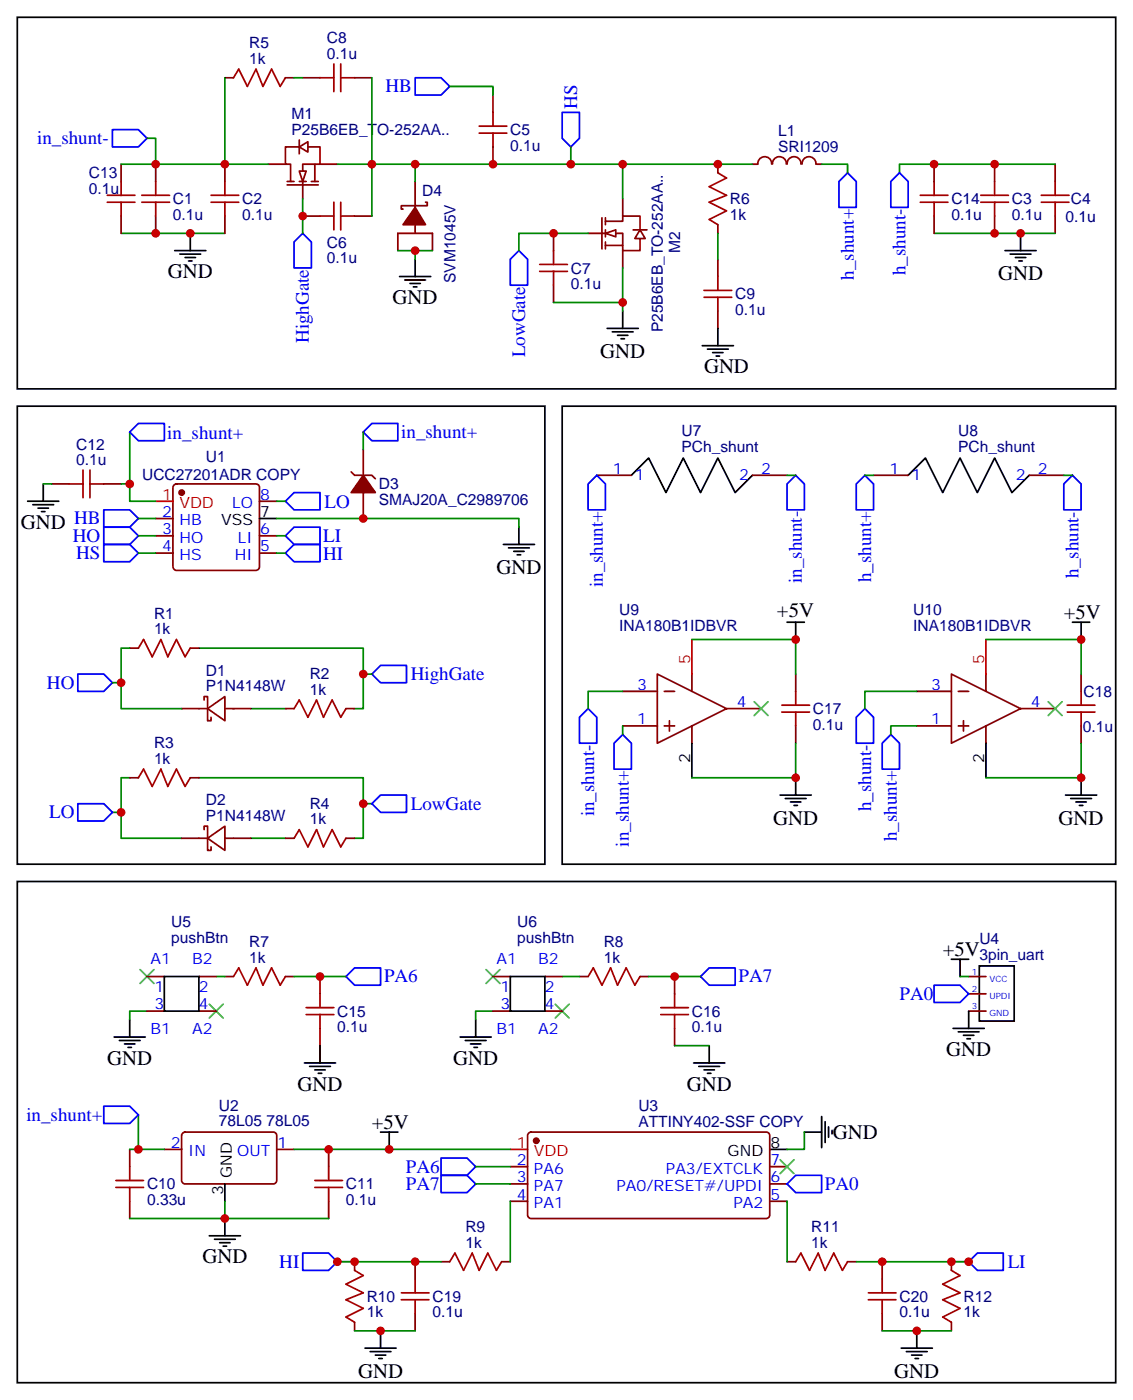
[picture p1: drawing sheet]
<svg xmlns="http://www.w3.org/2000/svg" width="231mm" height="286mm" viewBox="0 0 231 286" stroke-linecap="round" stroke-linejoin="round" font-family="sans-serif">
<g fill="none" stroke="#870000" stroke-width=".35">
<path d="M54.7 33.5h3.5M58.6 37h1.4M58.6 37.7h6.3M61 28.6v2.8M61 30h-2.8v3.5h1.1v3.5M61 37h1.4M62.8 30h2.5v3.5h-3.6v7.1M63.5 37h1.4M64.2 33.5v3.5M65.3 33.5h3.5M35.5 99l.5-.2h16.2a.71 .71 0 0 1 .7 .7v16.2a.76 .76 0 0 1-.7 .7h-16.2a.76 .76 0 0 1-.7-.7v-16.2zM31.7 105.8h3.6"/>
<path d="M31.7 109.4h3.6M31.7 112.9h3.6M52.9 109.4h3.5M52.9 112.9h3.5M52.9 102.3h3.5"/>
</g>
<circle cx="37" cy="100.5" r=".53" fill="#870000" stroke="#870000" stroke-width=".35"/>
<path d="M31.7 102.3h3.6" fill="none" stroke="#f00" stroke-width=".35"/>
<path d="M52.9 105.8h3.5" fill="none" stroke="#000" stroke-width=".35"/>
<g fill="#fff" stroke="#870000" stroke-width=".35">
<path d="M61 30l1.8-1.1v2.1z"/>
<path d="M61 34.9h1.4l-.7 2.1z"/>
</g>
<path d="M119.9 47.6h7.1v3.6h3.5v-2.5M122.8 44.5v6.3M123.5 45.2h3.5v-1.1h3.5v2.8M123.5 44.5v1.4M123.5 46.9v1.4M123.5 49.4v1.4M123.5 50.1h3.5M127 40.6v3.5M127 51.2v3.5M129.1 46.9h2.8" fill="none" stroke="#870000" stroke-width=".35"/>
<g fill="#fff" stroke="#870000" stroke-width=".35">
<path d="M130.5 46.9l1.1 1.8h-2.1z"/>
<path d="M123.5 47.6l2.1-.7v1.4z"/>
</g>
<g fill="none" stroke="#008700" stroke-width=".35">
<path d="M45.9 15.9v17.6M60 15.9h1.7M75.8 15.9v28.2M91.7 17.6h8.8v1.8M24.7 33.5h30M30 28.2h1.7v5.3M68.8 33.5h84.7M84.7 33.5v3.5M116.4 30v3.5M127 33.5v7.1M167.6 33.5h5.3v1.8M215.2 33.5h-31.8v1.8"/>
<path d="M24.7 47.6h21.2M61.7 40.6v7M81.1 51.2h3.6v1.7M84.7 51.2h3.5M119.9 47.6h-14.1v3.6M127 54.7v8.8M146.4 47.6v5.3M190.5 47.6h24.7M112.9 61.7h14.1M8.8 98.8h1.8M24.7 98.8h1.8M26.5 88.2v14.1h5.2"/>
<path d="M74.1 88.2v3.5M160.5 97h1.8M176.4 97h1.8M217 97h1.7M28.2 109.4h3.5M28.2 105.8h3.5M28.2 112.9h3.5M56.4 105.8h49.4v1.8M56.4 102.3h1.8M56.4 109.4h1.8M56.4 112.9h1.8M22.9 139.3h1.8"/>
<path d="M26.5 132.3h-1.8v12.3h12.3M40.6 132.3h33.5v12.3h-1.8M74.1 137.6h1.7M141.1 130.5h21.2v7.1M201.1 130.5h19.4v7.1M26.5 158.8h-1.8v12.3h12.3M40.6 158.8h33.5v12.3h-1.8M51.2 144.6h7M127 141.1h-7.1v3.5M127 148.2v1.7M162.3 151.7v7.1h-21.2M187 148.2h-5.3v1.7"/>
<path d="M187 141.1h-10.6v3.5M220.5 151.7v7.1h-19.4M22.9 165.8h1.8M51.2 171.1h7M74.1 164h1.7M44.1 199.3h1.8M60 199.3h10.6M114.7 199.3h3.5M132.3 199.3h10.6M195.8 199.3h1.8M30 206.4h-3.5v1.7M100.5 206.4h-3.5v1.7"/>
<path d="M137.6 213.4h7M26.5 234.6h1.7M28.2 227.5v7.1h5.3M60 234.6h44.1M97 238.1h7.1M164 231.1v3.5h-3.5M26.5 248.7h40.5M45.9 245.2v3.5M68.8 257.5h21.2M97 241.7h7.1M104.1 245.2v12.3M160.5 245.2v12.3"/>
<path d="M174.6 257.5h23M72.3 271.6h12.4M179.9 271.6h14.1"/>
</g>
<g fill="none" stroke="#000" stroke-width=".35">
<path d="M3.5 3.5h224v75.9h-224zM35.6 51.2h6.4M36.7 51.9h4.2M37.7 52.6h2.2M38.5 53.3h.7M38.8 47.6v3.6M81.5 56.4h6.3M82.5 57.2h4.3M83.6 57.9h2.1M84.3 58.6h.7M84.7 52.9v3.5M205 51.2h6.3"/>
<path d="M206 51.9h4.3M207.1 52.6h2.1M207.8 53.3h.7M208.1 47.6v3.6M123.8 67h6.4M124.9 67.7h4.2M125.9 68.4h2.2M126.6 69.1h.8M127 63.5v3.5M143.2 70.6h6.4M144.3 71.3h4.2M145.3 72h2.2"/>
<path d="M146 72.7h.8M146.4 67v3.6M3.5 82.9h107.6v93.5h-107.6zM8.8 98.8v3.5M114.7 82.9h112.8v93.5h-112.8zM128.8 97l3.5-3.5 3.5 7 3.5-7 3.6 7 3.5-7 3.5 7 3.6-3.5M185.2 97l3.5-3.5 3.6 7 3.5-7 3.5 7 3.5-7 3.6 7 3.5-3.5M5.6 102.3h6.4M6.7 103h4.2M7.8 103.7h2.1M8.5 104.4h.7M102.7 111.1h6.3"/>
<path d="M103.7 111.8h4.2M104.8 112.5h2.1M105.5 113.2h.7M105.8 107.6v3.5M160.5 127h3.5M162.3 127v3.5M218.7 127h3.5M220.5 127v3.5M141.1 151.7v7.1M162.3 158.8v3.5M201.1 151.7v7.1M220.5 158.8v3.5"/>
<path d="M3.5 179.9h224v102.3h-224zM159.1 162.3h6.4M160.2 163h4.2M161.2 163.7h2.1M161.9 164.4h.7M217.3 162.3h6.4M218.4 163h4.2M219.4 163.7h2.1M220.1 164.4h.7M33.5 199.3h7.1v7.1h-7.1zM104.1 199.3h7v7.1h-7zM194 195.8h3.6"/>
<path d="M195.8 195.8v3.5M199.7 197.2h7.1v11.2h-7.1zM23.3 211.7h6.3M24.3 212.4h4.3M25.4 213.1h2.1M26.1 213.8h.7M26.5 208.1v3.6M62.1 217h6.3M63.1 217.7h4.3M64.2 218.4h2.1M64.9 219.1h.7M65.3 213.4v3.6"/>
<path d="M93.8 211.7h6.4M94.9 212.4h4.2M96 213.1h2.1M96.7 213.8h.7M97 208.1v3.6M141.5 217h6.3M142.5 217.7h4.3M143.6 218.4h2.1M144.3 219.1h.7M144.6 213.4v3.6M194.4 209.9h6.3M195.4 210.6h4.3"/>
<path d="M196.5 211.3h2.1M197.2 212h.7M197.6 206.4v3.5M77.6 231.1h3.5M79.4 231.1v3.5M157 234.6h3.5M164 231.1h3.6M167.6 227.9v6.3M168.3 229v4.2M169 230v2.1M169.7 230.7v.7M42.7 252.2h6.3"/>
<path d="M43.7 252.9h4.3M44.8 253.6h2.1M45.5 254.4h.7M45.9 241.7v3.5M45.9 248.7v3.5M74.4 275.2h6.4M75.5 275.9h4.2M76.6 276.6h2.1M77.3 277.3h.7M77.6 271.6v3.6M183.8 275.2h6.3M184.9 275.9h4.2"/>
<path d="M185.9 276.6h2.1M186.6 277.3h.7M187 271.6v3.6"/>
</g>
<g fill="none" stroke="#a10000" stroke-width=".35">
<path d="M47.6 15.9l1.1-1.8 1.7 3.5 1.8-3.5 1.4 3.5 1.8-3.5 1.7 3.5 1.1-1.7M65.3 15.9h2.8M68.1 13.1v5.6M69.5 13.1v5.6M69.5 15.9h2.8M21.9 39.9h5.6M24.7 37v2.9M28.9 39.9h5.7M31.7 37v2.9M43 39.9h5.7M45.9 37v2.9M97.7 25.8h5.7"/>
<path d="M97.7 27.2h5.7M100.5 22.9v2.9M100.5 27.2v2.8M146.4 35.3l1.8 1-3.6 1.8 3.6 1.8-3.6 1.4 3.6 1.7-3.6 1.8 1.8 1.1M187.7 39.9h5.6M190.5 37v2.9M200 39.9h5.7M202.8 37v2.9M212.4 39.9h5.6M215.2 37v2.9M21.9 41.3h5.6M24.7 41.3v2.8"/>
<path d="M28.9 41.3h5.7M31.7 41.3v2.8M43 41.3h5.7M45.9 41.3v2.8M65.3 44.1h2.8M68.1 41.3v5.6M69.5 44.1h2.8M69.5 41.3v5.6M110.1 55.4h5.6M110.1 54h5.6M112.9 51.2v2.8M112.9 55.4v2.8"/>
<path d="M143.6 59.3h5.6M146.4 56.4v2.9M187.7 41.3h5.6M190.5 41.3v2.8M200 41.3h5.7M202.8 41.3v2.8M212.4 41.3h5.6M215.2 41.3v2.8M143.6 60.7h5.6M146.4 60.7v2.8M14.1 98.8h2.8M16.9 96v5.6"/>
<path d="M18.3 98.8h2.9M18.3 96v5.6M28.2 132.3l1.1-1.8 1.7 3.6 1.8-3.6 1.4 3.6 1.8-3.6 1.7 3.6 1.1-1.8M28.2 158.8l1.1-1.8 1.7 3.5 1.8-3.5 1.4 3.5 1.8-3.5 1.7 3.5 1.1-1.7M60 144.6l1-1.7 1.8 3.5 1.8-3.5 1.4 3.5 1.7-3.5 1.8 3.5 1.1-1.8M159.5 145.3h5.6M159.5 143.9h5.6M162.3 141.1v2.8M162.3 145.3v2.9M217.7 145.3h5.6M217.7 143.9h5.6M220.5 141.1v2.8"/>
<path d="M220.5 145.3v2.9M60 171.1l1-1.8 1.8 3.6 1.8-3.6 1.4 3.6 1.7-3.6 1.8 3.6 1.1-1.8M47.6 199.3l1.1-1.7 1.7 3.5 1.8-3.5 1.4 3.5 1.8-3.5 1.7 3.5 1.1-1.8M119.9 199.3l1.1-1.7 1.8 3.5 1.7-3.5 1.4 3.5 1.8-3.5 1.8 3.5 1-1.8M62.4 207.1h5.7M62.4 205.7h5.7M65.3 202.8v2.9M65.3 207.1v2.8M134.8 207.1h5.6M134.8 205.7h5.6M137.6 202.8v2.9M137.6 207.1v2.8"/>
<path d="M26.5 238.1v2.8M67 238.1v2.8M23.6 242.4h5.7M23.6 240.9h5.7M26.5 242.4v2.8M64.2 242.4h5.6M64.2 240.9h5.6M67 242.4v2.8M72.3 259.3l1.8 1.1-3.5 1.7 3.5 1.8-3.5 1.4 3.5 1.8-3.5 1.7 1.7 1.1M91.7 257.5l1.1-1.7 1.7 3.5 1.8-3.5 1.4 3.5 1.8-3.5 1.7 3.5 1.1-1.8M162.3 257.5l1-1.7 1.8 3.5 1.8-3.5 1.4 3.5 1.7-3.5 1.8 3.5 1.1-1.8M194 259.3l1.8 1.1-3.5 1.7 3.5 1.8-3.5 1.4 3.5 1.8-3.5 1.7 1.7 1.1"/>
<path d="M81.8 265.3h5.7M81.8 263.9h5.7M84.7 261.1v2.8M84.7 265.3v2.8M177.1 265.3h5.6M177.1 263.9h5.6M179.9 261.1v2.8M179.9 265.3v2.8"/>
</g>
<g fill="none" stroke="#870000" stroke-width=".35">
<path d="M45.9 15.9h1.7M58.2 15.9h1.8M61.7 15.9h3.6M72.3 15.9h3.5M100.5 19.4v3.5M24.7 33.5v3.5M31.7 33.5v3.5M45.9 33.5v3.5M84.7 37v5.3M100.5 30v3.5M146.4 33.5v1.8M157.4 33.5a1.41 1.41 0 0 0-1.4-1.5 1.41 1.41 0 0 0-1.4 1.5h-1.1"/>
<path d="M157.6 33.5a1.41 1.41 0 0 1 1.4-1.5 1.41 1.41 0 0 1 1.4 1.5M160.5 33.5a1.41 1.41 0 0 1 1.4-1.5 1.41 1.41 0 0 1 1.4 1.5M163.6 33.5a1.41 1.41 0 0 1 1.4-1.5 1.41 1.41 0 0 1 1.4 1.5M166.5 33.5h1.1M190.5 33.5v3.5M202.8 33.5v3.5M215.2 33.5v3.5M24.7 44.1v3.5M31.7 44.1v3.5M45.9 44.1v3.5M61.7 44.1h3.6M72.3 44.1h3.5"/>
<path d="M81.1 51.2v-3.6h7.1v3.6M84.7 44.1v3.5M86.8 41.3h.3v.7h-5.3v.7h.4M112.9 47.6v3.6M112.9 58.2v3.5M146.4 45.9v1.7M146.4 52.9v3.5M190.5 44.1v3.5M202.8 44.1v3.5M215.2 44.1v3.5M146.4 63.5v3.5M10.6 98.8h3.5"/>
<path d="M21.2 98.8h3.5M71.6 96.3l.7 .7h3.5l.8 .7M74.1 91.7v5.3M121.7 97h7.1M153.5 97h7M178.2 97h7M209.9 97h7.1M74.1 100.5v5.3M26.5 132.3h1.7M38.8 132.3h1.8M134.1 137.6l14.1 7-14.1 7.1zM141.1 137.6v3.5"/>
<path d="M162.3 137.6v3.5M194 137.6l14.1 7-14.1 7.1zM201.1 137.6v3.5M220.5 137.6v3.5M26.5 158.8h1.7M37 144.6h5.3M38.8 158.8h1.8M41.6 142.9v-.7h.7v4.9h.7v-.7M42.3 144.6l3.6-2.4v4.9zM45.9 144.6h5.3M58.2 144.6h1.8M70.6 144.6h1.7"/>
<path d="M127 141.1h7.1M127 148.2h7.1M135.5 141.1h2.1M135.5 148.2h2.1M136.5 147.1v2.1M141.1 148.2v3.5M148.2 144.6h7M162.3 148.2v3.5M187 141.1h7M187 148.2h7M195.4 141.1h2.2M195.4 148.2h2.2"/>
<path d="M196.5 147.1v2.1M201.1 148.2v3.5M208.1 144.6h7.1M220.5 148.2v3.5M37 171.1h5.3M41.6 169.3v-.7h.7v5h.7v-.7M42.3 171.1l3.6-2.5v5zM45.9 171.1h5.3M58.2 171.1h1.8M70.6 171.1h1.7M30 199.3h3.5M40.6 199.3h3.5"/>
<path d="M45.9 199.3h1.7M58.2 199.3h1.8M65.3 199.3v3.5M100.5 199.3h3.6M111.1 199.3h3.6M118.2 199.3h1.7M130.5 199.3h1.8M137.6 199.3v3.5M197.6 199.3h3.5M30 206.4h3.5M40.6 206.4h3.5M65.3 209.9v3.5"/>
<path d="M100.5 206.4h3.6M111.1 206.4h3.6M137.6 209.9v3.5M197.6 206.4h3.5M197.6 202.8h3.5M26.5 234.6v3.5M33.5 234.6h3.5M37.3 231.3l.4-.2h18a.71 .71 0 0 1 .7 .7v9.1a.76 .76 0 0 1-.7 .8h-18a.76 .76 0 0 1-.7-.8v-9.1zM56.4 234.6h3.6M67 234.6v3.5M104.1 238.1h3.5M107.8 231.3l.5-.2h48a.71 .71 0 0 1 .7 .7v16.2a.76 .76 0 0 1-.7 .7h-48a.76 .76 0 0 1-.7-.7v-16.2z"/>
<path d="M157 238.1h3.5M26.5 245.2v3.5M67 245.2v3.5M72.3 257.5v1.8M84.7 257.5v3.6M90 257.5h1.7M102.3 257.5h1.8M104.1 241.7h3.5M104.1 245.2h3.5M157 241.7h3.5M157 245.2h3.5M160.5 257.5h1.8"/>
<path d="M172.9 257.5h1.7M179.9 257.5v3.6M194 257.5v1.8M72.3 269.9v1.7M84.7 268.1v3.5M179.9 268.1v3.5M194 269.9v1.7"/>
</g>
<g fill="none" stroke="#00f" stroke-width=".35">
<path d="M84.7 15.9h5.3l1.7 1.7-1.7 1.8h-5.3zM22.9 26.5h5.3l1.8 1.7-1.8 1.8h-5.3zM114.7 22.9h3.5v5.3l-1.8 1.8-1.7-1.8zM172.9 35.3l1.7 1.7v5.3h-3.5v-5.3zM183.4 35.3l1.8 1.7v5.3h-3.5v-5.3zM60 49.4l1.7-1.8 1.8 1.8v5.3h-3.5zM104.1 52.9l1.7-1.7 1.8 1.7v5.3h-3.5zM26.5 88.2l1.7-1.8h5.3v3.6h-5.3zM74.1 88.2l1.7-1.8h5.3v3.6h-5.3zM121.7 97l1.8 1.8v5.3h-3.6v-5.3zM162.3 97l1.7 1.8v5.3h-3.5v-5.3zM174.6 98.8l1.8-1.8 1.8 1.8v5.3h-3.6z"/>
<path d="M218.7 97l1.8 1.8v5.3h-3.5v-5.3zM21.2 107.6h5.3l1.7 1.8-1.7 1.7h-5.3zM21.2 104.1h5.3l1.7 1.7-1.7 1.8h-5.3zM21.2 111.1h5.3l1.7 1.8-1.7 1.8h-5.3zM58.2 102.3l1.8-1.8h5.3v3.6h-5.3zM58.2 112.9l1.8-1.8h5.3v3.6h-5.3zM58.2 109.4l1.8-1.8h5.3v3.5h-5.3zM15.9 137.6h5.3l1.7 1.7-1.7 1.8h-5.3zM75.8 137.6l1.8-1.8h5.3v3.5h-5.3zM119.9 144.6l1.8 1.8v5.3h-3.5v-5.3zM127 149.9l1.8 1.8v5.3h-3.6v-5.3zM174.6 146.4l1.8-1.8 1.8 1.8v5.3h-3.6z"/>
<path d="M181.7 149.9l1.7 1.8v5.3h-3.5v-5.3zM15.9 164h5.3l1.7 1.8-1.7 1.8h-5.3zM77.6 162.3h5.3v3.5h-5.3l-1.8-1.8zM70.6 199.3l1.7-1.7h5.3v3.5h-5.3zM142.9 199.3l1.7-1.7h5.3v3.5h-5.3zM190.5 201.1h5.3l1.8 1.7-1.8 1.8h-5.3zM21.2 225.8h5.3l1.7 1.7-1.7 1.8h-5.3zM90 236.4h5.2l1.8 1.7-1.8 1.8h-5.2zM90 239.9h5.2l1.8 1.8-1.8 1.7h-5.2zM61.7 255.8h5.3l1.8 1.7-1.8 1.8h-5.3zM160.5 241.7l1.8-1.8h5.3v3.5h-5.3zM197.6 257.5l1.7-1.7h5.3v3.5h-5.3z"/>
</g>
<path d="M141.1 130.5v7.1M201.1 130.5v7.1M104.1 234.6h3.5" fill="none" stroke="#f00" stroke-width=".35"/>
<g fill="#870000" stroke="#870000" stroke-width=".35">
<path d="M74.1 97l2.5 3.5h-5z"/>
<path d="M84.7 42.3l2.1 3.6h-4.6z"/>
<circle cx="109.4" cy="232.8" r=".53"/>
</g>
<g fill="none" stroke="#3c3" stroke-width=".35">
<path d="M153.8 143.2l2.8 2.9M156.6 143.2l-2.8 2.9M213.8 143.2l2.8 2.9M216.6 143.2l-2.8 2.9M28.6 197.9l2.8 2.8M31.4 197.9l-2.8 2.8M99.1 197.9l2.9 2.8M102 197.9l-2.9 2.8M42.7 205l2.8 2.8M45.5 205l-2.8 2.8M113.2 205l2.9 2.8M116.1 205l-2.9 2.8"/>
<path d="M159.1 236.7l2.8 2.8M161.9 236.7l-2.8 2.8"/>
</g>
<g fill="#c00">
<circle cx="38.8" cy="47.6" r=".88"/>
<circle cx="24.7" cy="139.3" r=".88"/>
<circle cx="74.1" cy="137.6" r=".88"/>
<circle cx="74.1" cy="164" r=".88"/>
<circle cx="24.7" cy="165.8" r=".88"/>
<circle cx="127" cy="61.7" r=".88"/>
<circle cx="61.7" cy="44.1" r=".88"/>
<circle cx="208.1" cy="47.6" r=".88"/>
<circle cx="202.8" cy="33.5" r=".88"/>
<circle cx="45.9" cy="248.7" r=".88"/>
<circle cx="67" cy="234.6" r=".88"/>
<circle cx="79.4" cy="234.6" r=".88"/>
<circle cx="31.8" cy="47.6" r=".88"/>
<circle cx="202.8" cy="47.6" r=".88"/>
<circle cx="74.1" cy="105.8" r=".88"/>
<circle cx="65.3" cy="199.3" r=".88"/>
<circle cx="137.6" cy="199.3" r=".88"/>
<circle cx="45.9" cy="33.5" r=".88"/>
<circle cx="31.8" cy="33.5" r=".88"/>
<circle cx="26.5" cy="98.8" r=".88"/>
<circle cx="112.9" cy="47.6" r=".88"/>
<circle cx="75.8" cy="33.5" r=".88"/>
<circle cx="190.5" cy="33.5" r=".88"/>
<circle cx="100.5" cy="33.5" r=".88"/>
<circle cx="162.3" cy="130.5" r=".88"/>
<circle cx="162.3" cy="158.7" r=".88"/>
<circle cx="220.5" cy="130.5" r=".88"/>
<circle cx="220.5" cy="158.7" r=".88"/>
<circle cx="127" cy="33.5" r=".88"/>
<circle cx="146.4" cy="33.5" r=".88"/>
<circle cx="116.4" cy="33.5" r=".88"/>
<circle cx="84.7" cy="51.2" r=".88"/>
<circle cx="84.7" cy="33.5" r=".88"/>
<circle cx="84.7" cy="257.5" r=".88"/>
<circle cx="77.6" cy="271.6" r=".88"/>
<circle cx="72.3" cy="257.5" r=".88"/>
<circle cx="68.8" cy="257.5" r=".88"/>
<circle cx="187" cy="271.6" r=".88"/>
<circle cx="179.9" cy="257.5" r=".88"/>
<circle cx="194" cy="257.5" r=".88"/>
<circle cx="197.6" cy="257.5" r=".88"/>
<circle cx="28.2" cy="234.6" r=".88"/>
</g>
<g font-size="4.2">
<text x="34.2" y="56.8">GND</text>
<text x="203.6" y="57.2">GND</text>
<text x="80.1" y="62.1">GND</text>
<text x="122.4" y="73.1">GND</text>
<text x="143.6" y="76.2">GND</text>
<text x="4.2" y="108">GND HB</text>
<text x="101.2" y="117.2">GND</text>
<text x="158.5" y="125.9">+5V</text>
<text x="217" y="126.3">+5V</text>
<text x="157.7" y="168.3">GND</text>
<text x="215.9" y="168.4">GND</text>
<text x="192.3" y="195.1">+5V</text>
<text x="193" y="215.5">GND</text>
<text x="21.9" y="217.3">GND</text>
<text x="92.4" y="217.3">GND</text>
<text x="60.7" y="222.6">GND</text>
<text x="140.1" y="222.6">GND</text>
<text x="75.8" y="230.4">+5V</text>
<text x="169.9" y="232.5">GND</text>
<text x="41.3" y="257.9">GND</text>
<text x="73" y="281.2">GND</text>
<text x="182.4" y="281.2">GND</text>
</g>
<g font-size="3.9" fill="#00f">
<text x="78.6" y="18.8">HB</text>
<text x="117.7" y="22.2" transform="rotate(-90 117.7 22.2)">HS</text>
<text x="7.6" y="29.4">in_shunt-</text>
<text x="174.1" y="57.1" transform="rotate(-90 174.1 57.1)">h_shunt+</text>
<text x="184.7" y="56.2" transform="rotate(-90 184.7 56.2)">h_shunt-</text>
<text x="63" y="70" transform="rotate(-90 63 70)">HighGate</text>
<text x="107.1" y="72.9" transform="rotate(-90 107.1 72.9)">LowGate</text>
<text x="34.1" y="89.6">in_shunt+</text>
<text x="81.8" y="89.4">in_shunt+</text>
<text x="66.2" y="103.6">LO</text>
<text x="14.9" y="110.6">HO</text>
<text x="65.9" y="110.7">LI</text>
<text x="15.5" y="114.2">HS</text>
<text x="65.9" y="114.3">HI</text>
<text x="123" y="119.9" transform="rotate(-90 123 119.9)">in_shunt+</text>
<text x="163.5" y="119" transform="rotate(-90 163.5 119)">in_shunt-</text>
<text x="177.6" y="118.8" transform="rotate(-90 177.6 118.8)">h_shunt+</text>
<text x="219.9" y="117.9" transform="rotate(-90 219.9 117.9)">h_shunt-</text>
<text x="9.6" y="140.6">HO</text>
<text x="83.8" y="138.8">HighGate</text>
<text x="10" y="167">LO</text>
<text x="83.8" y="165.4">LowGate</text>
<text x="121.2" y="166.6" transform="rotate(-90 121.2 166.6)">in_shunt-</text>
<text x="177.6" y="165.6" transform="rotate(-90 177.6 165.6)">h_shunt-</text>
<text x="128.3" y="172.8" transform="rotate(-90 128.3 172.8)">in_shunt+</text>
<text x="182.9" y="171.7" transform="rotate(-90 182.9 171.7)">h_shunt+</text>
<text x="78.3" y="200.5">PA6</text>
<text x="150.6" y="200.5">PA7</text>
<text x="183.4" y="204.1">PA0</text>
<text x="5.4" y="228.8">in_shunt+</text>
<text x="82.8" y="239.4">PA6</text>
<text x="82.8" y="242.9">PA7</text>
<text x="168.2" y="242.9">PA0</text>
<text x="57" y="258.7">HI</text>
<text x="205.5" y="258.8">LI</text>
</g>
<g font-size="3.2" fill="#000080">
<text x="50.8" y="9.8">R5</text>
<text x="66.7" y="12">0.1u</text>
<text x="66.7" y="8.8">C8</text>
<text x="50.8" y="13.1">1k</text>
<text x="59.5" y="27.5">P25B6EB_TO-252AA..</text>
<text x="59.5" y="24.3">M1</text>
<text x="104.1" y="27.6">C5</text>
<text x="158.7" y="27.8">L1</text>
<text x="104.1" y="30.8">0.1u</text>
<text x="158.7" y="30.9">SRI1209</text>
<text x="18.1" y="39.6">0.1u</text>
<text x="18.1" y="36.4">C13</text>
<text x="35.3" y="41.7">C1</text>
<text x="49.4" y="41.7">C2</text>
<text x="86.1" y="40">D4</text>
<text x="148.9" y="41.7">R6</text>
<text x="194" y="41.7">C14</text>
<text x="206.4" y="41.7">C3</text>
<text x="218.4" y="41.7">C4</text>
<text x="35.3" y="44.9">0.1u</text>
<text x="49.4" y="44.9">0.1u</text>
<text x="148.9" y="44.9">1k</text>
<text x="194" y="44.9">0.1u</text>
<text x="206.4" y="44.9">0.1u</text>
<text x="217.3" y="45.2">0.1u</text>
<text x="66.7" y="53.7">0.1u</text>
<text x="66.7" y="50.5">C6</text>
<text x="138.7" y="51.7" transform="rotate(-90 138.7 51.7)">M2</text>
<text x="92.9" y="57.8" transform="rotate(-90 92.9 57.8)">SVM1045V</text>
<text x="116.4" y="59">0.1u</text>
<text x="116.4" y="55.9">C7</text>
<text x="149.9" y="64.3">0.1u</text>
<text x="149.9" y="61.1">C9</text>
<text x="135.2" y="67.9" transform="rotate(-90 135.2 67.9)">P25B6EB_TO-252AA..</text>
<text x="139" y="89">U7</text>
<text x="195.4" y="89">U8</text>
<text x="15.5" y="94.9">0.1u</text>
<text x="15.5" y="91.8">C12</text>
<text x="42" y="94.3">U1</text>
<text x="139" y="92.2">PCh_shunt</text>
<text x="195.4" y="92.2">PCh_shunt</text>
<text x="29" y="98.1">UCC27201ADR COPY</text>
<text x="77.3" y="99.9">D3</text>
<text x="77.3" y="103.1">SMAJ20A_C2989706</text>
<text x="126.3" y="125.5">U9</text>
<text x="186.3" y="125.5">U10</text>
<text x="31.4" y="129.5">1k</text>
<text x="31.4" y="126.2">R1</text>
<text x="126.3" y="128.8">INA180B1IDBVR</text>
<text x="186.3" y="128.8">INA180B1IDBVR</text>
<text x="42" y="137.9">D1</text>
<text x="42" y="141.1">P1N4148W</text>
<text x="63.2" y="141.8">1k</text>
<text x="63.2" y="138.6">R2</text>
<text x="221" y="142.3">C18</text>
<text x="165.8" y="149">0.1u</text>
<text x="165.8" y="145.8">C17</text>
<text x="220.8" y="149.3">0.1u</text>
<text x="31.4" y="155.9">1k</text>
<text x="31.4" y="152.7">R3</text>
<text x="42" y="167.6">P1N4148W</text>
<text x="42" y="164.4">D2</text>
<text x="63.2" y="165.1">R4</text>
<text x="63.2" y="168.3">1k</text>
<text x="34.9" y="189.3">U5</text>
<text x="105.5" y="189.3">U6</text>
<text x="34.9" y="192.5">pushBtn</text>
<text x="50.8" y="196.5">1k</text>
<text x="50.8" y="193.3">R7</text>
<text x="105.5" y="192.5">pushBtn</text>
<text x="123.1" y="196.5">1k</text>
<text x="123.1" y="193.3">R8</text>
<text x="199.7" y="195.9">3pin_uart</text>
<text x="199.7" y="192.7">U4</text>
<text x="68.8" y="207.5">C15</text>
<text x="141.1" y="207.5">C16</text>
<text x="68.8" y="210.7">0.1u</text>
<text x="141.1" y="210.7">0.1u</text>
<text x="44.6" y="226.7">U2</text>
<text x="130.2" y="226.8">U3</text>
<text x="44.6" y="229.9">78L05 78L05</text>
<text x="130.2" y="230">ATTINY402-SSF COPY</text>
<text x="30" y="242.8">C10</text>
<text x="70.6" y="242.8">C11</text>
<text x="30" y="246">0.33u</text>
<text x="70.6" y="246">0.1u</text>
<text x="94.9" y="251.5">R9</text>
<text x="165.5" y="251.5">R11</text>
<text x="94.9" y="254.7">1k</text>
<text x="165.5" y="254.7">1k</text>
<text x="74.8" y="268.9">1k</text>
<text x="74.8" y="265.8">R10</text>
<text x="88.2" y="268.9">0.1u</text>
<text x="88.2" y="265.8">C19</text>
<text x="183.4" y="268.9">0.1u</text>
<text x="183.4" y="265.7">C20</text>
<text x="196.5" y="268.9">1k</text>
<text x="196.5" y="265.8">R12</text>
</g>
<g font-size="3.2" fill="#f00">
<text x="33.1" y="102">1</text>
<text x="36.6" y="103.7">VDD</text>
<text x="140.8" y="135.5" transform="rotate(-90 140.8 135.5)">5</text>
<text x="200.7" y="135.5" transform="rotate(-90 200.7 135.5)">5</text>
<text x="105.4" y="234.2">1</text>
<text x="108.9" y="236">VDD</text>
</g>
<g font-size="3.2" fill="#00f">
<text x="53.1" y="102">8</text>
<text x="125" y="96.7">1</text>
<text x="129.5" y="98.1">1</text>
<text x="150.7" y="98.1">2</text>
<text x="155.2" y="96.7">2</text>
<text x="181.4" y="96.7">1</text>
<text x="185.9" y="98.1">1</text>
<text x="207.2" y="98.1">2</text>
<text x="211.7" y="96.7">2</text>
<text x="33.1" y="105.5">2</text>
<text x="36.6" y="107.2">HB</text>
<text x="47.3" y="103.7">LO</text>
<text x="33.1" y="109">3</text>
<text x="33.1" y="112.5">4</text>
<text x="36.6" y="110.8">HO</text>
<text x="48.5" y="110.8">LI</text>
<text x="53.1" y="112.5">5</text>
<text x="53.1" y="109">6</text>
<text x="36.6" y="114.3">HS</text>
<text x="47.9" y="114.3">HI</text>
<text x="129.9" y="140.8">3</text>
<text x="189.9" y="140.8">3</text>
<text x="129.9" y="147.8">1</text>
<text x="150.3" y="144.3">4</text>
<text x="189.9" y="147.8">1</text>
<text x="210.3" y="144.3">4</text>
<text x="30.7" y="196.9">A1</text>
<text x="39.2" y="196.9">B2</text>
<text x="101.2" y="196.9">A1</text>
<text x="109.8" y="196.9">B2</text>
<text x="31.5" y="202.5">1</text>
<text x="40.6" y="202.5">2</text>
<text x="102.1" y="202.5">1</text>
<text x="111.1" y="202.5">2</text>
<text x="31.5" y="206">3</text>
<text x="40.6" y="206">4</text>
<text x="102.1" y="206">3</text>
<text x="111.1" y="206">4</text>
<text x="30.7" y="211">B1</text>
<text x="39.2" y="211">A2</text>
<text x="101.2" y="211">B1</text>
<text x="109.8" y="211">A2</text>
<text x="34.8" y="234.2">2</text>
<text x="38.3" y="236">IN</text>
<text x="48.4" y="236">OUT</text>
<text x="56.6" y="234.2">1</text>
<text x="105.4" y="237.8">2</text>
<text x="108.9" y="239.5">PA6</text>
<text x="135.8" y="239.5">PA3/EXTCLK</text>
<text x="157.2" y="237.8">7</text>
<text x="105.4" y="244.8">4</text>
<text x="105.4" y="241.3">3</text>
<text x="108.9" y="243.1">PA7</text>
<text x="125.7" y="243.1">PA0/RESET#/UPDI</text>
<text x="157.2" y="241.3">6</text>
<text x="157.2" y="244.8">5</text>
<text x="108.9" y="246.6">PA1</text>
<text x="149.6" y="246.6">PA2</text>
</g>
<g font-size="3.2">
<text x="45.1" y="107.2">VSS</text>
<text x="53.1" y="105.5">7</text>
<text x="140.8" y="155.8" transform="rotate(-90 140.8 155.8)">2</text>
<text x="200.7" y="155.8" transform="rotate(-90 200.7 155.8)">2</text>
<text x="148.4" y="236">GND</text>
<text x="157.2" y="234.2">8</text>
<text x="45.5" y="243.8" transform="rotate(-90 45.5 243.8)">3</text>
<text x="47.3" y="240.3" transform="rotate(-90 47.3 240.3)">GND</text>
</g>
<g font-size="1.8" fill="#00f">
<text x="198.2" y="202.5">2</text>
<text x="198.2" y="199">1</text>
<text x="201.8" y="203.9">UPDI</text>
<text x="201.8" y="200.4">VCC</text>
<text x="198.2" y="206">3</text>
<text x="201.8" y="207.4">GND</text>
</g>
</svg>
